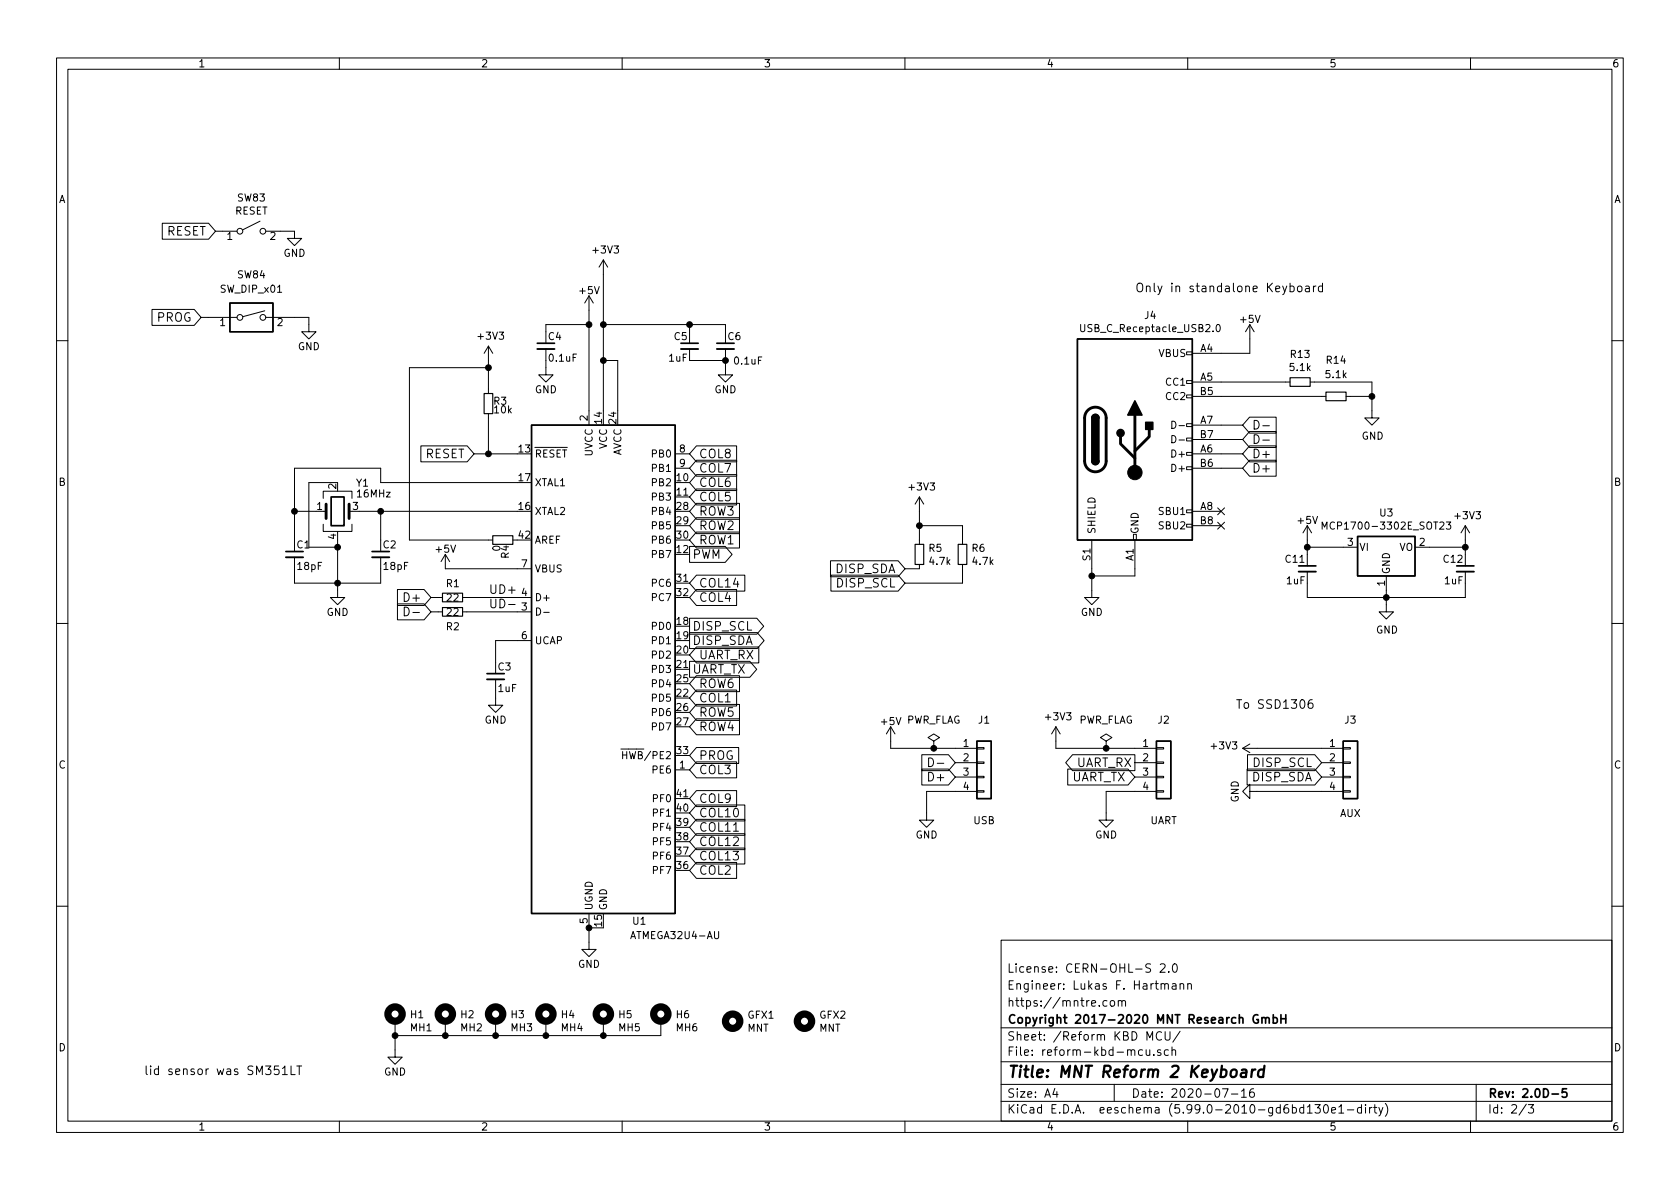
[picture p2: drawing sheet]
<svg xmlns="http://www.w3.org/2000/svg" width="297mm" height="210mm" viewBox="0 0 297 210" stroke-linecap="round" stroke-linejoin="round" font-family="sans-serif">
<g fill="none" stroke="#000" stroke-width=".18">
<path d="M10 10.2h277v190.1h-277zM12 12.2h273v186.1h-273zM60 10.2v2M110 10.2v2M160 10.2v2M210 10.2v2M260 10.2v2M28.7 39.5h8.2l1.2 1.4-1.2 1.4h-8.2zM46 39.1l-3.1 1.5M26.9 54.7h7.4l1.3 1.4-1.3 1.4h-7.4zM35.6 56.1h6.3M38.1 40.9h3.8"/>
<path d="M46.8 55l-3.9 1M47 56.1h7.6v2.6h1.3l-1.3 1.2-1.3-1.2h1.3M47 40.9h5.1v1.3h1.2l-1.2 1.2-1.3-1.2h1.3M104.1 57.4h-7.6v1.3M104.1 52.3l-.7 1.3M104.1 52.3v22.9M104.1 52.3l.8 1.3M106.7 57.4h21.6v1.3M106.7 46l-.8 1.2M106.7 46v26.6M106.7 46l.7 1.2M121.9 57.4v1.3"/>
<path d="M191.1 57.4v1l.2 .3h.3l.2-.3v-1M215.1 57.5l.2-.1a.68 .68 0 0 1 .5 .6 .68 .68 0 0 1-.5 .7l-.2-.2-.1-.3zM221 57.4l-.8 1.3M221 57.4v5.1h-10.2M221 57.4l.7 1.3M228.1 50.7l.4-.1 .3 .3v.4l-.1 .2h-.6M229.5 50.7l.2-.1 .4 .1 .1 .6-.1 .2-.4 .1-.2-.1zM230.9 50.7h.5l.1 .9M231.5 50.9l-.5 .1a.3 .3 0 0 0-.2 .3 .3 .3 0 0 0 .2 .3l.5-.1M232.2 50.6v1M232.7 50.6l-.3 .1-.2 .2M233.8 50.7l-.4-.1-.3 .3v.4l.1 .2h.6"/>
<path d="M233.8 50.1v1.5M10 60.2h2M74.4 78.8h8.2l1.2 1.5-1.2 1.4h-8.2zM86.4 61.2l-.8 1.3M86.4 61.2v8.4M86.4 73.1v7.2M86.4 61.2l.7 1.3M86.4 65h-14v30.5h14.7M96.5 61.7v4.6h1.3l-1.3 1.3-1.3-1.3h1.3M106.7 63.7h2.5v8.9M121.9 61.7v2h6.4M123.1 78.8h7.1v2.9h-7.1l-1.2-1.4z"/>
<path d="M128.3 61.7v4.6h-1.3l1.3 1.3 1.2-1.3h-1.2M207.2 74.5a.64 .64 0 0 1 .7 .6 .64 .64 0 0 1-.7 .7zM207.2 77a.64 .64 0 0 1 .7 .7 .64 .64 0 0 1-.7 .6zM208.5 75.3h.9M208.5 77.8h.9M209.8 77.5h1v.5h-1zM209.8 74.9h1v.5h-1zM209.8 69.8h1v.6h-1zM209.8 67.3h1v.5h-1zM209.8 62.2h1v.5h-1zM210.8 67.6h17.3M210.8 75.2h8.9"/>
<path d="M210.8 70.1h23.6M210.8 77.7h8.9M220.9 76.3h4.7v2.8h-4.7l-1.2-1.4zM220.9 73.8h4.7v2.8h-4.7l-1.2-1.4zM220.9 78.8h4.7v2.9h-4.7l-1.2-1.4zM221.7 76.9a.77 .77 0 0 1 .9 .7 .77 .77 0 0 1-.9 .8zM221.7 74.3a.77 .77 0 0 1 .9 .8 .77 .77 0 0 1-.9 .8zM223.3 75.3h1.1M223.3 77.8h1.1M231.6 67.6h11v6.3h1.2l-1.2 1.3-1.3-1.3h1.3M238 70.1h4.6M285 60.2h2"/>
<path d="M52.1 90.4h3.8M52.1 98.5v4.6h15.2v-4.6M57.1 92.7v1.3h5.1v-1.3M57.1 88.1v-1.2h5.1v1.2M57.1 90.4h.6M59.7 95.5v10.2h1.3l-1.3 1.2-1.3-1.2h1.3M59.7 85.3h-5.1v11.5h5.1M61.7 90.4h.5M63.5 90.4h27.9M67.3 90.4v5.1M78.7 98v2.6h15.3M78.7 98l-.7 1.3"/>
<path d="M78.7 98l.8 1.3M83.8 80.3h7.6M90.7 95.5h.7M91.4 85.3h-24.1v-2.5h-15.2v12.7M119.4 80.3h2.5M119.4 82.8h2.5M119.4 87.9h2.5M121.9 96.6h6.3l1.2 1.4-1.2 1.4h-6.3zM123.1 91.5h7.6v2.9h-7.6l-1.2-1.4zM123.1 89h7.6v2.8h-7.6l-1.2-1.4zM123.1 86.5h7.1v2.8h-7.1l-1.2-1.4zM123.1 83.9h7.1v2.8h-7.1l-1.2-1.4z"/>
<path d="M123.1 81.4h7.1v2.8h-7.1l-1.2-1.4zM123.1 94.1h7.6v2.8h-7.6l-1.2-1.4zM146.8 99.2h12l1.2 1.4-1.2 1.4h-12zM162.6 93h7.6v3.3M162.6 87.9v8.4M162.6 99.8v.8h-2.6M162.6 87.9l-.8 1.2M162.6 87.9l.7 1.2M170.2 99.8v3.3h-10.2M193 95.5v10.2h-1.2l1.2 1.2 1.3-1.2h-1.3M200.4 94.5h.5v1h-.5zM200.7 95.5v6.3h-7.7"/>
<path d="M209.8 92.7h1v.5h-1zM209.8 90.2h1v.5h-1zM209.8 82.5h1v.6h-1zM209.8 80h1v.5h-1zM210.8 80.3h8.9M210.8 90.4h5.1M210.8 82.8h8.9M210.8 93h5.1M215.3 92.3l1.2 1.3M215.3 89.8l1.2 1.2M216.5 92.3l-1.2 1.3M216.5 89.8l-1.2 1.2"/>
<path d="M220.9 81.4h4.7v2.8h-4.7l-1.2-1.4zM231.1 96.8h8.9M231.1 93v7.1M231.1 93l-.7 1.2M231.1 93l.8 1.2M233.8 93.6v-1.3l.4 .9 .4-.9v1.3M250.2 96.8h8.9M255.7 92.3h.8l-.4 .5 .3 .1v.6l-.1 .1-.6-.1M259.1 93l-.8 1.2M259.1 93v7.1M259.1 93l.7 1.2M10 110.2h2"/>
<path d="M70.3 104.2h4.7l1.2 1.5-1.2 1.4h-4.7zM70.3 106.8h4.7l1.2 1.4-1.2 1.4h-4.7zM71.5 107.4a.77 .77 0 0 1 .9 .7 .77 .77 0 0 1-.9 .8zM73 108.3h1.2M76.2 108.2h2M76.2 105.7h2M81.8 108.2h12.2M81.8 105.7h12.2M89.9 106.9h1.2M94 113.3h-6.4v3.8M94.9 107.5a.64 .64 0 0 1 .7 .6 .64 .64 0 0 1-.7 .7zM96.1 108.3h1"/>
<path d="M119.4 118.4h2.5M119.4 103.1h2.5M121.9 109.3h11.9l1.2 1.4-1.2 1.4h-11.9zM121.9 111.9h12l1.2 1.4-1.2 1.4h-12zM121.9 116.9h10.7l1.2 1.5-1.2 1.4h-10.7zM123.1 119.5h7.6v2.8h-7.6l-1.2-1.4zM123.1 114.4h11.1v2.8h-11.1l-1.2-1.4zM123.1 104.2h7.1v2.9h-7.1l-1.2-1.4zM123.1 101.7h8.6v2.8h-8.6l-1.2-1.4zM146.9 101.7h11.9l1.2 1.4-1.2 1.4h-11.9zM231.1 101.1v4.6h28v-4.6M245.1 101.8v6.4h1.3l-1.3 1.3-1.3-1.3h1.3"/>
<path d="M285 110.2h2M87.6 120.1v4.6h1.3l-1.3 1.3-1.2-1.3h1.2M109.8 132.5h1.3M110.1 132.9v1.3M110.1 133.5h.7M119.4 136.1h2.5M123.1 124.6h7.6v2.8h-7.6l-1.2-1.4zM123.1 134.7h7.1v2.8h-7.1l-1.2-1.4zM123.1 122h7.1v2.8h-7.1l-1.2-1.4zM123.1 139.8h7.1v2.8h-7.1l-1.2-1.4zM123.1 127.1h7.6v2.8h-7.6l-1.2-1.4zM123.1 132.2h7.5v2.8h-7.5l-1.2-1.4z"/>
<path d="M157.5 128.5v3.8h15.2M157.5 128.5l-.8 1.3M157.5 128.5l.7 1.3M163 133.5h4.7l1.2 1.4-1.2 1.4h-4.7zM163 136h4.7l1.2 1.4-1.2 1.4h-4.7zM164.2 134a.77 .77 0 0 1 .9 .8 .77 .77 0 0 1-.9 .8zM165.1 131.1l1-.7-1-.6-1 .6 1 .7v1.2M165.1 132.3h.1M165.7 135h1.2M168.9 134.9h3.8M168.9 137.4h3.8M172.7 139.8h1.3v.3h-1.3z"/>
<path d="M172.7 137.3h1.3v.2h-1.3zM172.7 134.7h1.3v.3h-1.3zM172.7 132.2h1.3v.3h-1.3zM172.7 139.9h-8.9v5.1h1.3l-1.3 1.3-1.2-1.3h1.2M186.7 128.5l-.8 1.3M186.7 128.5v3.8h17.8M186.7 128.5l.8 1.3M188.8 136h10.6l1.3 1.4-1.3 1.4h-10.6zM189.6 133.5h11.1v2.8h-11.1l-1.2-1.4zM195.6 131.1l1-.7-1-.6-1 .6 1 .7v1.2M195.6 132.3h.1M200.7 134.9h3.8"/>
<path d="M200.7 137.4h3.8M204.5 139.8h1.2v.3h-1.2zM204.5 137.3h1.2v.2h-1.2zM204.5 134.7h1.2v.3h-1.2zM204.5 132.2h1.2v.3h-1.2zM204.5 139.9h-8.9v5.1h1.2l-1.2 1.3-1.3-1.3h1.3M219.7 132.3h17.8M219.7 132.3l1.3 .8M220.5 136h12l1.2 1.4-1.2 1.4h-12zM220.6 133.5h11.9l1.2 1.4-1.2 1.4h-11.9zM221 139.9v-1.2l-1.3 1.2 1.3 1.3v-1.3h16.5M221 131.6l-1.3 .7"/>
<path d="M232 123.7a.6 .6 0 0 0-.7 .7v.6l.1 .2 .5 .1 .2-.2 .1-.5-.2-.2-.4-.1-.3 .3M233.7 134.9h3.8M233.7 137.4h3.8M237.5 139.8h1.3v.3h-1.3zM237.5 137.3h1.3v.2h-1.3zM237.5 134.7h1.3v.3h-1.3zM237.5 132.2h1.3v.3h-1.3zM119.4 141.2h2.5M123.1 150h8.6v2.8h-8.6l-1.2-1.4zM123.1 142.3h8.6v2.9h-8.6l-1.2-1.4zM123.1 144.9h8.6v2.8h-8.6l-1.2-1.4zM123.1 147.4h8.6v2.8h-8.6l-1.2-1.4z"/>
<path d="M123.1 152.5h7.1v2.8h-7.1l-1.2-1.4zM10 160.2h2M104.1 161.5v6.4h1.3l-1.3 1.3-1.2-1.3h1.2M104.1 164.1h2.6M177 166.3h108v32h-108zM195.7 177l-.4-.1-.3 .3v.4l.1 .3h.6M196.4 177l.4-.1 .3 .3v.4l-.3 .3h-.4l-.1-.3v-.4zM197.7 177.1l.2-.2 .4 .1 .1 .9M197.7 176.9v1M198.4 177.1l.2-.2 .3 .1 .1 .9M205.1 170.6l.6-.2 .2 .2 .1 .3-.9 1h.9M205.3 174.1l.2-.2 .4 .1v.9"/>
<path d="M205.9 174.1l.2-.2 .4 .1 .1 .9M206.6 171.8v.1M207.3 174h.6v.9M207.4 170.6l.2-.2a.81 .81 0 0 1 .6 .7 .81 .81 0 0 1-.3 .8h-.1a.81 .81 0 0 1-.4-1.3zM207.9 174.3l-.5 .1a.29 .29 0 0 0-.2 .2 .29 .29 0 0 0 .2 .3h.5M208.6 174.1l.3-.2 .3 .1 .1 .9M208.6 173.9v1M210 174.1l.2-.2 .4 .1v.9M210 173.9v1M285 160.2h2M49.3 188.5h-.7l-.1 .7 .2-.1 .5 .1 .2 .2-.1 .5-.2 .1-.6-.1M49.9 188.9l.5-.4v1.5"/>
<path d="M49.9 190h.9M51.5 188.5v1.5h.7M52.5 188.5h.8M52.9 188.5v1.5M60 198.3v2M69.8 180.6v6.3h1.3l-1.3 1.3-1.2-1.3h1.2M78.7 180.6v2.5M87.6 180.6v2.5M96.5 180.6v2.5M106.7 180.6v2.5M110 198.3v2M116.8 180.6v2.5h-47"/>
<path d="M160 198.3v2M177 194.8h108M177 191.8h108M177 187.8h108M177 181.8h108M186.5 192.5l-.4 1h1M186.9 193v1M197 191.8v3M202 185.7l-.4-.1-.3 .3v.4l.1 .3h.6M202.6 185.6l.1 1h.4l.2-.1M202.8 183.9v-1.5l.5 1.1 .5-1.1v1.5M203.3 185.6v1"/>
<path d="M204 186.5v.1M205.2 185.7l-.3-.1-.3 .2 .1 .3 .5 .1v.4h-.6M205.4 182.6a.6 .6 0 0 0-.8 0 .6 .6 0 0 0-.2 .7 .56 .56 0 0 0 .3 .6 .56 .56 0 0 0 .7-.1M206 182.4v1.2l.3 .3h.4l.2-.3v-1.2M206.6 185.7l-.5-.1-.2 .3v.4l.1 .3h.6M207.2 185.8l.2-.2 .4 .1 .1 .9M207.2 185.1v1.5M208.6 182.4l-1.2 1.9M210 198.3v2M216.1 192.5h1l-.6 1.5M217.7 193.5h1.2M219.5 193l.4-.5v1.5"/>
<path d="M219.5 194h.9M221.6 192.5a.59 .59 0 0 0-.7 .7v.5l.2 .3h.4l.2-.1 .1-.5-.2-.2-.4-.1-.3 .3M231.1 196.8h.9M232.5 195.3h.9l-.5 .6 .5 .1v.7l-.3 .1h-.4l-.2-.1M234.2 195.4l.2-.1a.81 .81 0 0 1 .5 .7 .81 .81 0 0 1-.3 .8h-.1a.81 .81 0 0 1-.6-.6 .81 .81 0 0 1 .3-.8zM235.4 196.3l.7-.1v-.3l-.5-.1-.2 .2 .1 .8h.6M236.7 195.8l.4-.5v1.5M236.7 196.8h.9M238.2 196.3h1.2M240.7 195.9l-.4-.1-.3 .3v.4l.1 .3h.6M240.7 195.3v1.5M241.4 195.3v.2"/>
<path d="M241.4 195.8v1M242.1 195.8v1M242.6 195.8l-.3 .1-.2 .2M242.9 195.8h.5M243.1 195.3v1.3l.3 .2M243.8 195.8l.3 1M244.5 195.8l-.5 1.4-.2 .1M244.9 195.1a1.72 1.72 0 0 1 0 2.3M260 198.3v2M261 191.8v6.5M269.9 195.3l-1.3 1.9M270.2 195.3h1l-.6 .6 .5 .1v.7l-.2 .1h-.5l-.2-.1"/>
<circle cx="42.4" cy="56.1" r=".51"/>
<circle cx="42.4" cy="40.9" r=".51"/>
<circle cx="46.5" cy="56.1" r=".51"/>
<circle cx="46.5" cy="40.9" r=".51"/>
</g>
<g fill="none" stroke="#000" stroke-width=".3">
<path d="M95 60.7h3M120.4 60.7h3M126.7 60.7h3.1M50.5 97.5h3.1M58.5 87.9h2.3v5.1h-2.3zM65.8 97.5h3M86.1 119.1h3.1M229.6 100.1h3.1M257.6 100.1h3M222.4 179.5a.74 .74 0 0 0-.9 .5 .74 .74 0 0 0 .6 .9l.4-.1v-.5h-.3M223.1 179.9v1M225.1 179.4v1.5"/>
<path d="M226.5 179.4v1.5M227.3 179.4v1.5M223.1 180.1l.2-.2 .4 .1 .1 .9M223.8 180.1l.2-.2 .3 .1 .1 .9M225.1 180l.5-.1 .2 .3v.4l-.1 .3h-.6M226.5 180.1h.8M274.4 193.5h1.2M277 192.5h-.7l-.1 .7 .2-.1 .5 .1 .2 .2-.1 .5-.2 .1-.6-.1"/>
</g>
<path d="M219.6 189.2l.2-.1 .5 .1v1.3M220.4 189.6l-.7 .1a.4 .4 0 0 0-.3 .3 .4 .4 0 0 0 .2 .5l.7-.1M221.4 189.1l-.2 1.4M222 189.1l-.4 .1-.3 .3M223.5 189.2a.66 .66 0 0 0-1 .3l-.1 .6 .2 .3 .2 .1 .5-.1M223.6 188.5l-.3 2" fill="none" stroke="#000" stroke-width=".4"/>
<path d="M85.6 69.6h1.5v3.5h-1.5zM228.1 66.8h3.5v1.5h-3.5zM234.4 69.3h3.6v1.6h-3.6zM87.1 94.7h3.6v1.6h-3.6zM161.8 96.3h1.5v3.5h-1.5zM169.4 96.3h1.5v3.5h-1.5zM78.2 107.4h3.6v1.6h-3.6zM78.2 104.9h3.6v1.5h-3.6z" fill="none" stroke="#000" stroke-width=".2"/>
<path d="M95 61.7h3M120.4 61.7h3M126.7 61.7h3.1M50.5 98.5h3.1M65.8 98.5h3M229.6 101.1h3.1M257.6 101.1h3M86.1 120.1h3.1" fill="none" stroke="#000" stroke-width=".33"/>
<path d="M40.6 53.6h7.7v5.1h-7.7zM190.5 59.9h20.3v35.6h-20.3zM94 75.2h25.4v86.3h-25.4zM193 73.9a.64 .64 0 0 1 .7-.6 .64 .64 0 0 1 .6 .6M193 81.5a.64 .64 0 0 0 .7 .7 .64 .64 0 0 0 .6-.7M240 94.9h10.2v6.9h-10.2zM172.7 131.1h2.6v10.1h-2.6zM204.5 131.1h2.5v10.1h-2.5zM237.5 131.1h2.5v10.1h-2.5z" fill="none" stroke="#000" stroke-width=".25"/>
<path d="M198.1 77.2v1.3l2.6 2.5M200.7 73.4v10.2M203.2 75.9v1.3l-2.5 2.6M57.7 89.1v2.6M61.7 89.1v2.6M191.8 81.5a1.91 1.91 0 0 0 1.9 1.9 1.91 1.91 0 0 0 1.9-1.9M191.8 81.5v-7.6a1.91 1.91 0 0 1 1.9-1.9 1.91 1.91 0 0 1 1.9 1.9v7.6" fill="none" stroke="#000" stroke-width=".51"/>
<g fill="#000" stroke="#000" stroke-width=".25">
<path d="M193.2 73.5a.64 .64 0 0 1 .7-.2 .64 .64 0 0 1 .4 .6h-1.3zM200.7 70.9l1.2 2.5h-2.5zM202.6 74.7h1.2v1.2h-1.2zM193 81.5h1.3a.64 .64 0 0 1-.6 .7 .64 .64 0 0 1-.7-.7zM193 73.9h1.3v7.6h-1.3z"/>
<circle cx="198.1" cy="76.6" r=".63"/>
</g>
<g fill="#000" stroke="#000" stroke-width=".18">
<circle cx="104.1" cy="57.4" r=".51"/>
<circle cx="106.7" cy="57.4" r=".51"/>
<circle cx="121.9" cy="57.4" r=".51"/>
<circle cx="86.4" cy="65" r=".51"/>
<circle cx="106.7" cy="63.7" r=".51"/>
<circle cx="128.3" cy="63.7" r=".51"/>
<circle cx="242.6" cy="70.1" r=".51"/>
<circle cx="52.1" cy="90.4" r=".51"/>
<circle cx="59.7" cy="96.8" r=".51"/>
<circle cx="67.3" cy="90.4" r=".51"/>
<circle cx="86.4" cy="80.3" r=".51"/>
<circle cx="162.6" cy="93" r=".51"/>
<circle cx="200.7" cy="83.6" r="1.27"/>
<circle cx="231.1" cy="96.8" r=".51"/>
<circle cx="259.1" cy="96.8" r=".51"/>
<circle cx="59.7" cy="103.1" r=".51"/>
<circle cx="193" cy="101.8" r=".51"/>
<circle cx="245.1" cy="105.7" r=".51"/>
<circle cx="165.1" cy="132.3" r=".51"/>
<circle cx="195.6" cy="132.3" r=".51"/>
<circle cx="104.1" cy="164.1" r=".51"/>
<circle cx="69.9" cy="183.1" r=".51"/>
<circle cx="78.7" cy="183.1" r=".51"/>
<circle cx="87.6" cy="183.1" r=".51"/>
<circle cx="96.5" cy="183.1" r=".51"/>
<circle cx="106.7" cy="183.1" r=".51"/>
</g>
<g fill="none" stroke="#000" stroke-width="1.3">
<circle cx="69.8" cy="179.3" r="1.27"/>
<circle cx="78.7" cy="179.3" r="1.27"/>
<circle cx="87.6" cy="179.3" r="1.27"/>
<circle cx="96.5" cy="179.3" r="1.27"/>
<circle cx="106.7" cy="179.3" r="1.27"/>
<circle cx="116.8" cy="179.3" r="1.27"/>
<circle cx="129.5" cy="180.6" r="1.27"/>
<circle cx="142.2" cy="180.6" r="1.27"/>
</g>
<text font-size="2.8" x="178" y="190.6">Title: MNT Reform 2 Keyboard</text>
<g font-size="2.1">
<text x="29.4" y="41.7">RESET</text>
<text x="200.7" y="51.7">Only in standalone Keyboard</text>
<text x="27.7" y="56.9">PROG</text>
<text x="75.1" y="81">RESET</text>
<text x="123.5" y="83.6">COL7</text>
<text x="123.5" y="81">COL8</text>
<text x="221.3" y="83.6">D+</text>
<text x="221.3" y="81">D+</text>
<text x="123.5" y="88.6">COL5</text>
<text x="123.5" y="86.1">COL6</text>
<text x="123.5" y="93.7">ROW2</text>
<text x="123.5" y="91.2">ROW3</text>
<text x="122.4" y="98.8">PWM</text>
<text x="123.5" y="96.3">ROW1</text>
<text x="147.8" y="101.3">DISP_SDA</text>
<text x="71.8" y="106.4">D+</text>
<text x="86.4" y="107.6">UD-</text>
<text x="86.4" y="105">UD+</text>
<text x="123.5" y="106.4">COL4</text>
<text x="123.5" y="103.9">COL14</text>
<text x="148" y="103.9">DISP_SCL</text>
<text x="122.4" y="111.5">DISP_SCL</text>
<text x="122.4" y="114">DISP_SDA</text>
<text x="122.4" y="119.1">UART_TX</text>
<text x="123.5" y="116.6">UART_RX</text>
<text x="123.5" y="124.2">COL1</text>
<text x="123.5" y="121.7">ROW6</text>
<text x="218.4" y="125.3">To SSD1306</text>
<text x="123.5" y="126.7">ROW5</text>
<text x="123.5" y="129.3">ROW4</text>
<text x="123.5" y="136.9">COL3</text>
<text x="123.5" y="134.4">PROG</text>
<text x="190.2" y="135.6">UART_RX</text>
<text x="221.7" y="135.6">DISP_SCL</text>
<text x="123.5" y="142">COL9</text>
<text x="164.5" y="138.2">D+</text>
<text x="189.3" y="138.2">UART_TX</text>
<text x="221.5" y="138.2">DISP_SDA</text>
<text x="123.5" y="144.5">COL10</text>
<text x="123.5" y="147.1">COL11</text>
<text x="123.5" y="149.6">COL12</text>
<text x="123.5" y="152.1">COL13</text>
<text x="123.5" y="154.7">COL2</text>
<text x="178" y="172">License: CERN-OHL-S 2.0</text>
<text x="178" y="178">https://mntre.com</text>
<text x="178" y="175">Engineer: Lukas F. Hartmann</text>
<text x="178" y="184">Sheet: /Reform KBD MCU/</text>
<text x="178" y="181">Copyright 2017-2020 MNT Research GmbH</text>
<text x="25.4" y="190.1">lid sensor was SM351LT</text>
<text x="178" y="186.7">File: reform-kbd-mcu.sch</text>
<text x="178" y="196.9">KiCad E.D.A. eeschema (5.99.0-2010-gd6bd130e1-dirty)</text>
<text x="178" y="194.1">Size: A4</text>
<text x="200" y="194.1">Date: 2020-07-16</text>
<text x="263" y="194.1">Rev: 2.0D-5</text>
<text x="263" y="196.9">Id: 2/3</text>
</g>
<g font-size="1.8">
<text x="35" y="11.9">1</text>
<text x="85" y="11.9">2</text>
<text x="135" y="11.9">3</text>
<text x="185" y="11.9">4</text>
<text x="235" y="11.9">5</text>
<text x="285" y="11.9">6</text>
<text x="10.3" y="35.9">A</text>
<text x="42" y="35.6">SW83</text>
<text x="285.3" y="35.9">A</text>
<text x="41.5" y="37.9">RESET</text>
<text x="40.1" y="42.4">1</text>
<text x="47.8" y="42.4">2</text>
<text x="50.1" y="45.4">GND</text>
<text x="105" y="44.8">+3V3</text>
<text x="39.1" y="51.8">SW_DIP_x01</text>
<text x="42" y="49.2">SW84</text>
<text x="102.5" y="52">+5V</text>
<text x="38.9" y="57.7">1</text>
<text x="49" y="57.7">2</text>
<text x="191.6" y="58.7">USB_C_Receptacle_USB2.0</text>
<text x="202.4" y="56.4">J4</text>
<text x="219.4" y="57.1">+5V</text>
<text x="52.6" y="61.9">GND</text>
<text x="84.7" y="60.1">+3V3</text>
<text x="97" y="60.1">C4</text>
<text x="97.2" y="63.9">0.1uF</text>
<text x="118.3" y="63.9">1uF</text>
<text x="119.2" y="60.1">C5</text>
<text x="128.7" y="60.1">C6</text>
<text x="129.9" y="64.5">0.1uF</text>
<text x="204.9" y="63.1">VBUS</text>
<text x="212.2" y="62.2">A4</text>
<text x="228.1" y="65.6">5.1k</text>
<text x="228.2" y="63.3">R13</text>
<text x="234.6" y="64.3">R14</text>
<text x="87.3" y="71.6">R3</text>
<text x="94.6" y="69.5">GND</text>
<text x="126.3" y="69.5">GND</text>
<text x="206.3" y="68.2">CC1</text>
<text x="206.3" y="70.7">CC2</text>
<text x="212.2" y="67.3">A5</text>
<text x="212.2" y="69.8">B5</text>
<text x="234.5" y="66.9">5.1k</text>
<text x="87.4" y="73.1">10k</text>
<text x="103.9" y="74.4" transform="rotate(-90 103.9 74.4)">2</text>
<text x="106.4" y="74.9" transform="rotate(-90 106.4 74.9)">14</text>
<text x="109" y="74.9" transform="rotate(-90 109 74.9)">24</text>
<text x="212.2" y="74.9">A7</text>
<text x="212.2" y="77.5">B7</text>
<text x="240.7" y="77.7">GND</text>
<text x="91.7" y="80">13</text>
<text x="94.5" y="80.9">RESET</text>
<text x="104.8" y="80.7" transform="rotate(-90 104.8 80.7)">UVCC</text>
<text x="107.3" y="79.4" transform="rotate(-90 107.3 79.4)">VCC</text>
<text x="109.9" y="80.7" transform="rotate(-90 109.9 80.7)">AVCC</text>
<text x="115.4" y="80.9">PB0</text>
<text x="115.4" y="83.4">PB1</text>
<text x="120.2" y="80">8</text>
<text x="120.2" y="82.5">9</text>
<text x="207.5" y="80.9">D+</text>
<text x="207.5" y="83.4">D+</text>
<text x="212.2" y="80">A6</text>
<text x="212.2" y="82.5">B6</text>
<text x="10.3" y="85.9">B</text>
<text x="59.4" y="86.5" transform="rotate(-90 59.4 86.5)">2</text>
<text x="63" y="86">Y1</text>
<text x="63.3" y="87.9">16MHz</text>
<text x="91.7" y="85.1">17</text>
<text x="94.5" y="86">XTAL1</text>
<text x="115.4" y="86">PB2</text>
<text x="115.4" y="88.5">PB3</text>
<text x="119.7" y="85.1">10</text>
<text x="119.7" y="87.6">11</text>
<text x="160.9" y="86.7">+3V3</text>
<text x="285.3" y="85.9">B</text>
<text x="56" y="90.2">1</text>
<text x="59.4" y="95.4" transform="rotate(-90 59.4 95.4)">4</text>
<text x="62.4" y="90.2">3</text>
<text x="91.7" y="90.2">16</text>
<text x="91.7" y="95.2">42</text>
<text x="94.5" y="91.1">XTAL2</text>
<text x="115.4" y="91.1">PB4</text>
<text x="115.4" y="93.6">PB5</text>
<text x="119.7" y="90.2">28</text>
<text x="119.7" y="92.7">29</text>
<text x="119.7" y="95.2">30</text>
<text x="193.7" y="94.5" transform="rotate(-90 193.7 94.5)">SHIELD</text>
<text x="201.3" y="94.5" transform="rotate(-90 201.3 94.5)">GND</text>
<text x="205.1" y="91.1">SBU1</text>
<text x="205.1" y="93.6">SBU2</text>
<text x="212.2" y="90.2">A8</text>
<text x="212.2" y="92.7">B8</text>
<text x="229.5" y="92.6">+5V</text>
<text x="235" y="93.6">MCP1700-3302E_SOT23</text>
<text x="244" y="91.3">U3</text>
<text x="257.4" y="91.8">+3V3</text>
<text x="52.5" y="97">C1</text>
<text x="52.7" y="100.8">18pF</text>
<text x="67.8" y="97">C2</text>
<text x="67.9" y="100.8">18pF</text>
<text x="77.1" y="97.7">+5V</text>
<text x="88.5" y="97.4" transform="rotate(-90 88.5 97.4)">0</text>
<text x="90" y="98.7" transform="rotate(-90 90 98.7)">R4</text>
<text x="92.2" y="100.3">7</text>
<text x="94.5" y="96.1">AREF</text>
<text x="94.5" y="101.2">VBUS</text>
<text x="115.4" y="98.7">PB7</text>
<text x="115.4" y="96.1">PB6</text>
<text x="119.7" y="97.8">12</text>
<text x="164.2" y="97.6">R5</text>
<text x="164.4" y="99.9">4.7k</text>
<text x="171.9" y="97.6">R6</text>
<text x="172.1" y="99.9">4.7k</text>
<text x="192.8" y="99.1" transform="rotate(-90 192.8 99.1)">S1</text>
<text x="200.4" y="99.2" transform="rotate(-90 200.4 99.2)">A1</text>
<text x="227.3" y="99.5">C11</text>
<text x="238.3" y="96.5">3</text>
<text x="240.3" y="97.4">VI</text>
<text x="245.7" y="101.6" transform="rotate(-90 245.7 101.6)">GND</text>
<text x="247.4" y="97.4">VO</text>
<text x="251" y="96.5">2</text>
<text x="255.3" y="99.5">C12</text>
<text x="78.9" y="103.8">R1</text>
<text x="79" y="106.4">22</text>
<text x="92.2" y="107.9">3</text>
<text x="92.2" y="105.4">4</text>
<text x="94.5" y="106.3">D+</text>
<text x="115.4" y="103.8">PC6</text>
<text x="115.4" y="106.3">PC7</text>
<text x="119.7" y="102.9">31</text>
<text x="119.7" y="105.4">32</text>
<text x="227.5" y="103.3">1uF</text>
<text x="244.9" y="103.6" transform="rotate(-90 244.9 103.6)">1</text>
<text x="255.5" y="103.3">1uF</text>
<text x="57.7" y="108.9">GND</text>
<text x="78.9" y="111.4">R2</text>
<text x="79" y="108.9">22</text>
<text x="92.2" y="113">6</text>
<text x="94.5" y="113.9">UCAP</text>
<text x="115.4" y="111.4">PD0</text>
<text x="115.4" y="113.9">PD1</text>
<text x="119.7" y="110.5">18</text>
<text x="119.7" y="113">19</text>
<text x="191.1" y="108.9">GND</text>
<text x="243.3" y="112">GND</text>
<text x="88.1" y="118.6">C3</text>
<text x="115.4" y="116.5">PD2</text>
<text x="115.4" y="119">PD3</text>
<text x="119.7" y="115.6">20</text>
<text x="119.7" y="118.1">21</text>
<text x="88.1" y="122.4">1uF</text>
<text x="115.4" y="124.1">PD5</text>
<text x="115.4" y="121.5">PD4</text>
<text x="119.7" y="123.2">22</text>
<text x="119.7" y="120.6">25</text>
<text x="119.7" y="125.7">26</text>
<text x="85.7" y="128">GND</text>
<text x="115.4" y="126.6">PD6</text>
<text x="115.4" y="129.2">PD7</text>
<text x="119.7" y="128.3">27</text>
<text x="155.9" y="128.2">+5V PWR_FLAG</text>
<text x="173" y="128">J1</text>
<text x="185" y="127.4">+3V3</text>
<text x="190.6" y="128">PWR_FLAG</text>
<text x="204.8" y="128">J2</text>
<text x="237.8" y="128">J3</text>
<text x="10.3" y="135.9">C</text>
<text x="110.8" y="134.2">HWB/PE2</text>
<text x="115.5" y="136.8">PE6</text>
<text x="119.7" y="133.3">33</text>
<text x="120.2" y="135.9">1</text>
<text x="170.3" y="132.1">1</text>
<text x="170.3" y="134.6">2</text>
<text x="170.3" y="137.2">3</text>
<text x="202.1" y="132.1">1</text>
<text x="202.1" y="134.6">2</text>
<text x="202.1" y="137.2">3</text>
<text x="214.3" y="132.5">+3V3</text>
<text x="235.1" y="132.1">1</text>
<text x="235.1" y="134.6">2</text>
<text x="235.1" y="137.2">3</text>
<text x="285.3" y="135.9">C</text>
<text x="115.6" y="141.9">PF0</text>
<text x="119.7" y="143.5">40</text>
<text x="119.7" y="141">41</text>
<text x="170.3" y="139.7">4</text>
<text x="202.1" y="139.7">4</text>
<text x="219" y="141.9" transform="rotate(-90 219 141.9)">GND</text>
<text x="235.1" y="139.7">4</text>
<text x="115.6" y="149.5">PF5</text>
<text x="115.6" y="146.9">PF4</text>
<text x="115.6" y="144.4">PF1</text>
<text x="119.7" y="148.6">38</text>
<text x="119.7" y="146">39</text>
<text x="161.9" y="148.3">GND</text>
<text x="172.1" y="145.7">USB</text>
<text x="193.6" y="148.3">GND</text>
<text x="203.3" y="145.7">UART</text>
<text x="236.9" y="144.5">AUX</text>
<text x="115.6" y="154.6">PF7</text>
<text x="115.6" y="152">PF6</text>
<text x="119.7" y="153.7">36</text>
<text x="119.7" y="151.1">37</text>
<text x="104.8" y="161" transform="rotate(-90 104.8 161)">UGND</text>
<text x="107.3" y="161" transform="rotate(-90 107.3 161)">GND</text>
<text x="103.9" y="163.3" transform="rotate(-90 103.9 163.3)">5</text>
<text x="106.4" y="163.8" transform="rotate(-90 106.4 163.8)">15</text>
<text x="111.9" y="166.1">ATMEGA32U4-AU</text>
<text x="111.9" y="163.5">U1</text>
<text x="102.2" y="171.1">GND</text>
<text x="10.3" y="185.9">D</text>
<text x="72.6" y="182.4">MH1</text>
<text x="72.6" y="180">H1</text>
<text x="81.5" y="182.4">MH2</text>
<text x="81.5" y="180">H2</text>
<text x="90.4" y="182.4">MH3</text>
<text x="90.4" y="180">H3</text>
<text x="99.3" y="182.4">MH4</text>
<text x="99.3" y="180">H4</text>
<text x="109.4" y="182.4">MH5</text>
<text x="109.4" y="180">H5</text>
<text x="119.6" y="182.4">MH6</text>
<text x="119.6" y="180">H6</text>
<text x="132.1" y="182.4">MNT</text>
<text x="132.2" y="180.1">GFX1</text>
<text x="144.8" y="182.4">MNT</text>
<text x="144.9" y="180.1">GFX2</text>
<text x="285.3" y="185.9">D</text>
<text x="67.9" y="190.2">GND</text>
<text x="35" y="199.9">1</text>
<text x="85" y="199.9">2</text>
<text x="135" y="199.9">3</text>
<text x="185" y="199.9">4</text>
<text x="235" y="199.9">5</text>
<text x="285" y="199.9">6</text>
</g>
</svg>
